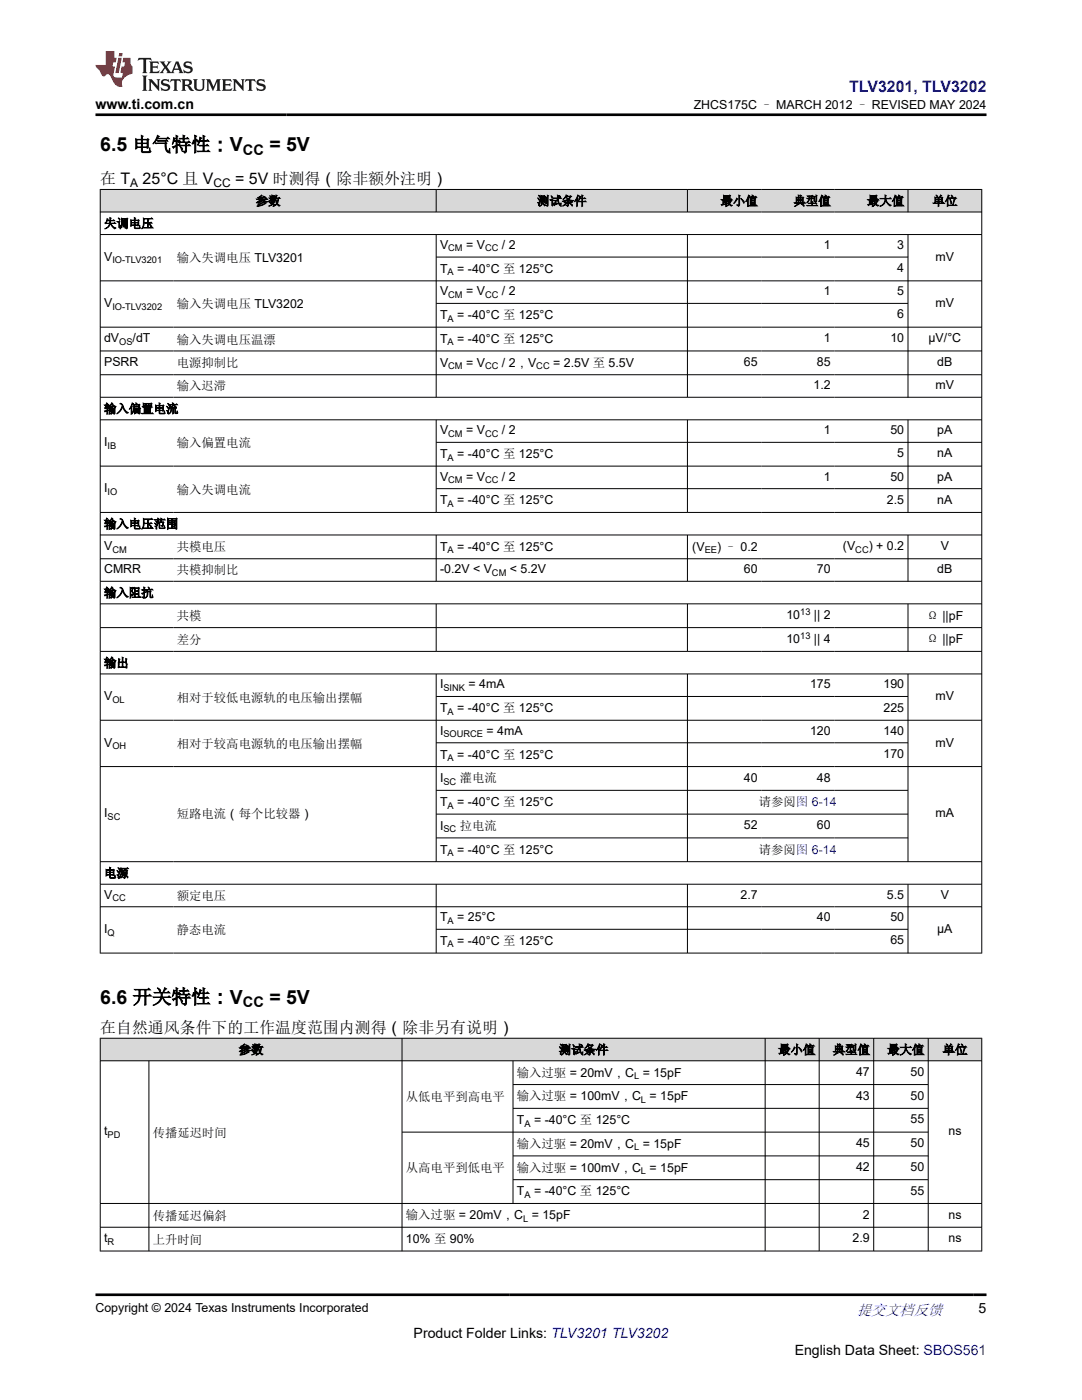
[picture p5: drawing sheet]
<svg xmlns="http://www.w3.org/2000/svg" width="216mm" height="279mm" viewBox="0 0 216 279" stroke-linecap="round" stroke-linejoin="round" font-family="sans-serif">
<g fill="#d8d8d8">
<path d="M20 37.8h175.9v4.5h-175.9z" fill-rule="evenodd"/>
<path d="M20.1 37.9h66.9v4.3h-66.9z" fill-rule="evenodd"/>
<path d="M87.1 37.9h50v4.3h-50z" fill-rule="evenodd"/>
<path d="M137.2 37.9h14.7v4.3h-14.7z" fill-rule="evenodd"/>
<path d="M151.9 37.9h14.6v4.3h-14.6z" fill-rule="evenodd"/>
<path d="M166.5 37.9h14.6v4.3h-14.6z" fill-rule="evenodd"/>
<path d="M181.2 37.9h14.6v4.3h-14.6z" fill-rule="evenodd"/>
</g>
<g fill="none" stroke="#000" stroke-width=".2">
<path d="M19.9 37.8h176.1M20 37.7v152.6M87 37.7v4.7M137.2 37.7v4.7M181.2 37.7v4.7M195.9 37.7v152.6M19.9 42.3h176.1M19.9 46.8h176.1M19.9 56.1h176.1M87 46.8v32.5M87 51.3h94.2M137.2 46.8v32.5"/>
<path d="M181.2 46.8v32.5M19.9 65.3h176.1M19.9 70h176.1M19.9 74.8h176.1M19.9 79.3h176.1M87 60.5h94.2M19.9 83.8h176.1M19.9 93h176.1M87 83.8v18.5M87 88.3h109M87 97.5h109M137.2 83.8v18.5"/>
<path d="M181.2 83.8v18.5M19.9 102.3h176.1M19.9 106.8h176.1M19.9 111.5h176.1M19.9 116h176.1M87 106.8v9.3M137.2 106.8v9.3M181.2 106.8v9.3M19.9 120.5h176.1M19.9 125.3h176.1M19.9 130h176.1M19.9 134.5h176.1"/>
<path d="M87 120.5v9.6M87 134.5v37.5M87 139h94.2M137.2 120.5v9.6M137.2 134.5v37.5M181.2 120.5v9.6M181.2 134.5v37.5M19.9 143.7h176.1M19.9 153h176.1M87 148.2h94.2M87 157.7h94.2M19.9 172h176.1"/>
<path d="M19.9 176.5h176.1M87 176.5v13.8M87 162.5h94.2M87 167.2h94.2M137.2 176.5v13.8M181.2 176.5v13.8M19.9 181h176.1M19.9 190.2h176.1M87 185.5h94.2"/>
</g>
<g fill="#d8d8d8">
<path d="M20 207.2h175.9v4.5h-175.9z" fill-rule="evenodd"/>
<path d="M20.1 207.3h60.1v4.3h-60.1z" fill-rule="evenodd"/>
<path d="M80.3 207.3h72.3v4.3h-72.3z" fill-rule="evenodd"/>
<path d="M152.7 207.3h10.7v4.3h-10.7z" fill-rule="evenodd"/>
<path d="M163.5 207.3h10.8v4.3h-10.8z" fill-rule="evenodd"/>
<path d="M174.4 207.3h10.8v4.3h-10.8z" fill-rule="evenodd"/>
<path d="M185.3 207.3h10.5v4.3h-10.5z" fill-rule="evenodd"/>
</g>
<g fill="none" stroke="#000" stroke-width=".2">
<path d="M19.9 207.2h176.1M19.9 211.7h176.1M20 207.1v42.6M29.7 211.7v38M80.2 207.1v42.6M102.4 211.7v28.5M102.4 216.4h82.9M152.7 207.1v42.6M163.5 207.1v42.6M174.3 207.1v42.6M185.2 207.1v42.6M195.9 207.1v42.6"/>
<path d="M102.4 221.2h82.9M102.4 230.7h82.9M102.4 235.4h82.9M185.3 225.9h-105.1M19.9 240.2h176.1M19.9 244.9h176.1M19.9 249.7h176.1"/>
</g>
<path d="M27.7 11.6l-.2 .5 .5-.2h.6v.1v2.2l-.2 .4h1l-.2-.4v-2.2v-.1h.5l.5 .2-.1-.5zM29.8 12.3l.2 .4v1.5l-.2 .4h1.9l.1-.6a1.08 1.08 0 0 1-1.3 .2v-.7h.6l.4 .2v-.7l-.4 .2h-.6v-.5l.2-.2a1 1 0 0 1 1 .3l-.1-.5zM31.8 12.3l1 1.1-1 1.2h.9l-.2-.2 .4-.8 .5 .8-.2 .2h1.6l-.2-.2 .1-.5h1l.1 .5-.1 .2h.9l-.2-.3-.8-2h-.5l-1 2.2-.8-1.1 .9-1.1h-.8l.2 .2-.5 .6-.3-.6 .1-.2zM35.2 12.7l.4 1h-.8zM36.8 12.4a.65 .65 0 0 0-.2 .7 .65 .65 0 0 0 .6 .5l.7 .1 .1 .3a.79 .79 0 0 1-.7 .4 .79 .79 0 0 1-.7-.5l.1 .7 .2-.1a.93 .93 0 0 0 1.1 .1 .93 .93 0 0 0 .4-1 1.46 1.46 0 0 0-1.2-.6l-.1-.3a1.09 1.09 0 0 1 1.2 .2l-.2-.6-.1 .1-.6-.2zM28.4 15.1l.2 .4v2.2l-.2 .4h1l-.2-.4v-2.2l.2-.4zM29.6 15.8l.2 .4v1.5l-.2 .4h.8l-.3-.4v-1.3l1.7 1.8v-2l.2-.4h-.8l.2 .2 .1 1.1-1.2-1.3zM32.3 15.9a.65 .65 0 0 0-.2 .8 .65 .65 0 0 0 .7 .4l.6 .2 .1 .2a.79 .79 0 0 1-.7 .4 .79 .79 0 0 1-.7-.5l.1 .7 .2-.1a.93 .93 0 0 0 1.1 .1 .93 .93 0 0 0 .4-.9 1.46 1.46 0 0 0-1.2-.6l-.1-.4a1.09 1.09 0 0 1 1.2 .2l-.2-.6-.1 .1-.6-.1zM34.1 15.8l-.1 .6a.63 .63 0 0 1 .7-.3l.1 1.6-.3 .4h1l-.2-.4v-1.6a.66 .66 0 0 1 .8 .3l-.1-.6zM36.2 15.8l.2 .4v1.5l-.2 .4h.9l-.2-.2v-.7h.5l.1 .2a.79 .79 0 0 0 1.2 .6l-1-.9a.61 .61 0 0 0 .6-.6 .61 .61 0 0 0-.5-.7zM36.9 16.1h.2a.47 .47 0 0 1 .5 .1 .47 .47 0 0 1 .1 .5l-.2 .1-.6 .1zM38.5 15.8l.2 .2a2.27 2.27 0 0 0 .4 2 1.04 1.04 0 0 0 1.7-.7v-1.3l.2-.2h-.8l.2 .4v1.1a.6 .6 0 0 1-.6 .6 .6 .6 0 0 1-.6-.6v-1.1l.3-.4zM41.1 15.8l.2 .4v1.5l-.2 .4h.7l-.2-.4v-1.4l.9 1.9 .8-1.9v1.4l-.2 .4h1l-.3-.4v-1.5l.3-.4h-.8l-.7 1.5-.7-1.5zM44.3 15.8l.2 .4v1.5l-.2 .4h1.9l.1-.6a1.09 1.09 0 0 1-1.3 .2v-.7h.6l.4 .2v-.6l-.4 .2h-.6v-.6l.2-.1a1.01 1.01 0 0 1 1 .3l-.1-.6zM46.4 15.8l.3 .4v1.5l-.3 .4h.8l-.2-.4v-1.3l1.6 1.8v-2l.2-.4h-.7l.2 .2v1.1l-1.2-1.3zM49 15.8l-.1 .6a.63 .63 0 0 1 .8-.3v1.6l-.3 .4h1l-.2-.4v-1.6a.66 .66 0 0 1 .8 .3l-.1-.6zM51.4 15.9a.65 .65 0 0 0-.2 .8 .65 .65 0 0 0 .6 .4l.6 .2 .2 .2a.79 .79 0 0 1-.8 .4 .79 .79 0 0 1-.6-.5l.1 .7 .2-.1a.93 .93 0 0 0 1 .1 .93 .93 0 0 0 .5-.9 1.46 1.46 0 0 0-1.3-.6l-.1-.4a1.09 1.09 0 0 1 1.3 .2l-.2-.6-.2 .1-.5-.1z" fill="#231f20"/>
<path d="M21.1 10.2v2.8h-2.1l.1 .3 .9 1a.95 .95 0 0 0 .9 .9 .59 .59 0 0 1 .6-.4 .59 .59 0 0 1 .5 .4l.4 .7a1.59 1.59 0 0 0 2.1 1.4 1.61 1.61 0 0 1 1-2.3l1-.3-.1-1.5a1.59 1.59 0 0 1-.4-1.7h-1.4l-.2 .9h.5l-.1 .9h-.5l-.2 1v.2l.4 .1-.2 .9h-.6a.73 .73 0 0 1-1.1-.7l.3-1.5h-.5l.2-.9h.5l.2-.9h-.5v-1.3zM23.6 11.5l-.6 3.1h.7l.6-3.1zM23.8 10.6l-.1 .6h.7l.1-.6z" fill="#ed1c24"/>
<path d="M19.1 22.9h177.8M19.1 258.4h177.8" fill="none" stroke="#000" stroke-width=".53"/>
<g font-size="3.9">
<text x="20" y="30.2">6.5 电气特性：V</text>
<text x="53.7" y="30.2">= 5V</text>
<text x="20" y="200.3">6.6 开关特性：V</text>
<text x="53.7" y="200.3">= 5V</text>
</g>
<text font-size="3.2" fill="#00f" x="169.4" y="18.3">TLV3201, TLV3202</text>
<g font-size="3.2">
<text x="20" y="36.7">在 T</text>
<text x="28.5" y="36.7">25°C 且 V</text>
<text x="46.9" y="36.7">= 5V 时测得（除非额外注明）</text>
<text x="20" y="206.1">在自然通风条件下的工作温度范围内测得（除非另有说明）</text>
</g>
<text font-size="3" fill="#00f" x="171" y="262.4">提交文档反馈</text>
<g font-size="2.9">
<text x="48.5" y="31">CC</text>
<text x="48.5" y="201.1">CC</text>
</g>
<g font-size="2.8">
<text x="19.1" y="21.7">www.ti.com.cn</text>
<text x="195.3" y="262.1">5</text>
<text x="82.5" y="266.9">Product Folder Links: TLV3201 TLV3202</text>
<text x="158.6" y="270.3">English Data Sheet: SBOS561</text>
</g>
<g font-size="2.5">
<text x="138.4" y="21.8">ZHCS175C – MARCH 2012 – REVISED MAY 2024</text>
<text x="51" y="40.9">参数</text>
<text x="107.2" y="40.9">测试条件</text>
<text x="143.8" y="40.9">最小值</text>
<text x="158.3" y="40.9">典型值</text>
<text x="173" y="40.9">最大值</text>
<text x="186.1" y="40.9">单位</text>
<text x="20.8" y="45.4">失调电压</text>
<text x="20.8" y="52.1">V</text>
<text x="35.3" y="52.2">输入失调电压 TLV3201</text>
<text x="87.8" y="49.7">V</text>
<text x="93" y="49.7">= V</text>
<text x="100.2" y="49.7">/ 2</text>
<text x="164.4" y="49.7">1</text>
<text x="179" y="49.7">3</text>
<text x="186.7" y="52.1">mV</text>
<text x="87.8" y="54.4">T</text>
<text x="87.8" y="58.9">V</text>
<text x="91.2" y="54.4">= -40°C 至 125°C</text>
<text x="93" y="58.9">= V</text>
<text x="100.2" y="58.9">/ 2</text>
<text x="164.4" y="58.9">1</text>
<text x="179" y="54.3">4</text>
<text x="179" y="58.9">5</text>
<text x="20.8" y="61.3">V</text>
<text x="35.3" y="61.4">输入失调电压 TLV3202</text>
<text x="87.8" y="63.7">T</text>
<text x="91.2" y="63.7">= -40°C 至 125°C</text>
<text x="179" y="63.6">6</text>
<text x="186.7" y="61.3">mV</text>
<text x="20.8" y="68.3">dV</text>
<text x="26.5" y="68.3">/dT</text>
<text x="35.3" y="68.6">输入失调电压温漂</text>
<text x="87.8" y="68.4">T</text>
<text x="91.2" y="68.4">= -40°C 至 125°C</text>
<text x="164.4" y="68.3">1</text>
<text x="177.7" y="68.3">10</text>
<text x="185.3" y="68.3">µV/°C</text>
<text x="20.8" y="73.1">PSRR</text>
<text x="35.3" y="73.3">电源抑制比</text>
<text x="35.3" y="77.9">输入迟滞</text>
<text x="87.8" y="73.2">V</text>
<text x="93" y="73.2">= V</text>
<text x="100.2" y="73.2">/ 2，V</text>
<text x="110.4" y="73.2">= 2.5V 至 5.5V</text>
<text x="148.4" y="73.1">65</text>
<text x="162.3" y="77.7">1.2</text>
<text x="163" y="73.1">85</text>
<text x="186.7" y="77.7">mV</text>
<text x="187" y="73.1">dB</text>
<text x="20.8" y="82.4">输入偏置电流</text>
<text x="20.8" y="89">I</text>
<text x="35.3" y="89.3">输入偏置电流</text>
<text x="87.8" y="86.7">V</text>
<text x="93" y="86.7">= V</text>
<text x="100.2" y="86.7">/ 2</text>
<text x="164.4" y="86.7">1</text>
<text x="177.7" y="86.7">50</text>
<text x="187" y="86.7">pA</text>
<text x="87.8" y="91.4">T</text>
<text x="87.8" y="95.9">V</text>
<text x="91.2" y="91.4">= -40°C 至 125°C</text>
<text x="93" y="95.9">= V</text>
<text x="100.2" y="95.9">/ 2</text>
<text x="164.4" y="95.9">1</text>
<text x="177.7" y="95.9">50</text>
<text x="179" y="91.3">5</text>
<text x="187" y="91.3">nA</text>
<text x="187" y="95.9">pA</text>
<text x="20.8" y="98.3">I</text>
<text x="35.3" y="98.5">输入失调电流</text>
<text x="87.8" y="100.7">T</text>
<text x="91.2" y="100.7">= -40°C 至 125°C</text>
<text x="177" y="100.5">2.5</text>
<text x="187" y="100.5">nA</text>
<text x="20.8" y="105.4">输入电压范围</text>
<text x="20.8" y="109.8">V</text>
<text x="35.3" y="110">共模电压</text>
<text x="87.8" y="109.9">T</text>
<text x="91.2" y="109.9">= -40°C 至 125°C</text>
<text x="138.1" y="109.9">(V</text>
<text x="143.1" y="109.9">) – 0.2</text>
<text x="168.2" y="109.8">(V</text>
<text x="173.3" y="109.8">) + 0.2</text>
<text x="187.7" y="109.8">V</text>
<text x="20.8" y="114.4">CMRR</text>
<text x="20.8" y="119.1">输入阻抗</text>
<text x="35.3" y="114.6">共模抑制比</text>
<text x="87.8" y="114.4">-0.2V &lt; V</text>
<text x="101.7" y="114.4">&lt; 5.2V</text>
<text x="148.4" y="114.4">60</text>
<text x="163" y="114.4">70</text>
<text x="187" y="114.4">dB</text>
<text x="35.3" y="123.8">共模</text>
<text x="156.9" y="123.5">10</text>
<text x="162.4" y="123.5">|| 2</text>
<text x="184.9" y="123.6">Ω ||pF</text>
<text x="35.3" y="128.5">差分</text>
<text x="156.9" y="128.3">10</text>
<text x="162.4" y="128.3">|| 4</text>
<text x="184.9" y="128.4">Ω ||pF</text>
<text x="20.8" y="133.1">输出</text>
<text x="87.8" y="137.4">I</text>
<text x="93.5" y="137.4">= 4mA</text>
<text x="161.6" y="137.4">175</text>
<text x="176.3" y="137.4">190</text>
<text x="20.8" y="139.8">V</text>
<text x="35.3" y="140">相对于较低电源轨的电压输出摆幅</text>
<text x="87.8" y="142.1">T</text>
<text x="91.2" y="142.1">= -40°C 至 125°C</text>
<text x="176.3" y="142">225</text>
<text x="186.7" y="139.8">mV</text>
<text x="20.8" y="149">V</text>
<text x="35.3" y="149.3">相对于较高电源轨的电压输出摆幅</text>
<text x="87.8" y="146.6">I</text>
<text x="97.1" y="146.6">= 4mA</text>
<text x="161.6" y="146.6">120</text>
<text x="176.3" y="146.6">140</text>
<text x="186.7" y="149">mV</text>
<text x="87.8" y="151.4">T</text>
<text x="91.2" y="151.4">= -40°C 至 125°C</text>
<text x="148.4" y="156">40</text>
<text x="163" y="156">48</text>
<text x="176.3" y="151.3">170</text>
<text x="87.8" y="156.1">I</text>
<text x="87.8" y="160.9">T</text>
<text x="91.2" y="160.9">= -40°C 至 125°C</text>
<text x="91.7" y="156.1">灌电流</text>
<text x="151.4" y="160.9">请参阅图 6-14</text>
<text x="20.8" y="163.1">I</text>
<text x="35.3" y="163.2">短路电流（每个比较器）</text>
<text x="87.8" y="165.6">I</text>
<text x="91.7" y="165.6">拉电流</text>
<text x="148.4" y="165.5">52</text>
<text x="163" y="165.5">60</text>
<text x="186.7" y="163.1">mA</text>
<text x="87.8" y="170.4">T</text>
<text x="91.2" y="170.4">= -40°C 至 125°C</text>
<text x="151.4" y="170.4">请参阅图 6-14</text>
<text x="20.8" y="175.1">电源</text>
<text x="20.8" y="179.4">V</text>
<text x="35.3" y="179.6">额定电压</text>
<text x="147.8" y="179.4">2.7</text>
<text x="177" y="179.4">5.5</text>
<text x="187.7" y="179.4">V</text>
<text x="87.8" y="183.9">T</text>
<text x="91.2" y="183.9">= 25°C</text>
<text x="163" y="183.9">40</text>
<text x="177.7" y="183.9">50</text>
<text x="20.8" y="186.2">I</text>
<text x="35.3" y="186.5">静态电流</text>
<text x="87.8" y="188.6">T</text>
<text x="91.2" y="188.6">= -40°C 至 125°C</text>
<text x="177.7" y="188.5">65</text>
<text x="187" y="186.2">µA</text>
<text x="47.6" y="210.3">参数</text>
<text x="103.1" y="214.8">输入过驱 = 20mV，C = 15pF</text>
<text x="111.5" y="210.3">测试条件</text>
<text x="155.3" y="210.3">最小值</text>
<text x="166.2" y="210.3">典型值</text>
<text x="170.8" y="214.7">47</text>
<text x="177" y="210.3">最大值</text>
<text x="181.7" y="214.7">50</text>
<text x="188.1" y="210.3">单位</text>
<text x="81" y="219.7">从低电平到高电平</text>
<text x="103.1" y="219.6">输入过驱 = 100mV，C = 15pF</text>
<text x="170.8" y="219.5">43</text>
<text x="181.7" y="219.5">50</text>
<text x="20.8" y="226.6">t</text>
<text x="30.5" y="226.8">传播延迟时间</text>
<text x="103.1" y="224.3">T</text>
<text x="106.6" y="224.3">= -40°C 至 125°C</text>
<text x="181.7" y="224.2">55</text>
<text x="189.3" y="226.6">ns</text>
<text x="81" y="233.9">从高电平到低电平</text>
<text x="103.1" y="229.1">输入过驱 = 20mV，C = 15pF</text>
<text x="103.1" y="233.8">输入过驱 = 100mV，C = 15pF</text>
<text x="170.8" y="229">45</text>
<text x="170.8" y="233.7">42</text>
<text x="181.7" y="229">50</text>
<text x="181.7" y="233.7">50</text>
<text x="103.1" y="238.6">T</text>
<text x="106.6" y="238.6">= -40°C 至 125°C</text>
<text x="181.7" y="238.4">55</text>
<text x="30.5" y="243.4">传播延迟偏斜</text>
<text x="81" y="243.3">输入过驱 = 20mV，C = 15pF</text>
<text x="172.2" y="243.2">2</text>
<text x="189.3" y="243.2">ns</text>
<text x="20.8" y="247.9">t</text>
<text x="30.5" y="248.2">上升时间</text>
<text x="81" y="248.1">10% 至 90%</text>
<text x="170.1" y="247.9">2.9</text>
<text x="189.3" y="247.9">ns</text>
<text x="19.1" y="261.8">Copyright © 2024 Texas Instruments Incorporated</text>
</g>
<g font-size="2.4">
<text x="26" y="37.3">A</text>
<text x="42.6" y="37.3">CC</text>
</g>
<g font-size="1.9">
<text x="22.4" y="52.6">IO-TLV3201</text>
<text x="89.5" y="50.2">CM</text>
<text x="96.8" y="50.2">CC</text>
<text x="89.3" y="54.9">A</text>
<text x="89.5" y="59.4">CM</text>
<text x="96.8" y="59.4">CC</text>
<text x="22.4" y="61.8">IO-TLV3202</text>
<text x="89.3" y="64.2">A</text>
<text x="23.8" y="68.8">OS</text>
<text x="89.3" y="68.9">A</text>
<text x="89.5" y="73.7">CM</text>
<text x="96.8" y="73.7">CC</text>
<text x="107" y="73.7">CC</text>
<text x="21.5" y="89.5">IB</text>
<text x="89.5" y="87.2">CM</text>
<text x="96.8" y="87.2">CC</text>
<text x="89.3" y="91.9">A</text>
<text x="21.5" y="98.8">IO</text>
<text x="89.3" y="101.2">A</text>
<text x="89.5" y="96.4">CM</text>
<text x="96.8" y="96.4">CC</text>
<text x="22.4" y="110.3">CM</text>
<text x="89.3" y="110.4">A</text>
<text x="140.6" y="110.4">EE</text>
<text x="170.7" y="110.3">CC</text>
<text x="98.2" y="114.9">CM</text>
<text x="159.7" y="122.7">13</text>
<text x="159.7" y="127.4">13</text>
<text x="88.5" y="137.9">SINK</text>
<text x="22.4" y="140.3">OL</text>
<text x="89.3" y="142.6">A</text>
<text x="22.4" y="149.5">OH</text>
<text x="88.5" y="147.1">SOURCE</text>
<text x="89.3" y="151.9">A</text>
<text x="88.5" y="156.6">SC</text>
<text x="89.3" y="161.4">A</text>
<text x="21.5" y="163.6">SC</text>
<text x="88.5" y="166.1">SC</text>
<text x="89.3" y="170.9">A</text>
<text x="22.4" y="179.8">CC</text>
<text x="89.3" y="184.3">A</text>
<text x="21.5" y="186.7">Q</text>
<text x="89.3" y="189.1">A</text>
<text x="126.5" y="215.3">L</text>
<text x="127.9" y="220.1">L</text>
<text x="21.5" y="227.1">PD</text>
<text x="104.6" y="224.8">A</text>
<text x="126.5" y="229.6">L</text>
<text x="104.6" y="239.1">A</text>
<text x="127.9" y="234.3">L</text>
<text x="104.4" y="243.8">L</text>
<text x="21.5" y="248.4">R</text>
</g>
</svg>
